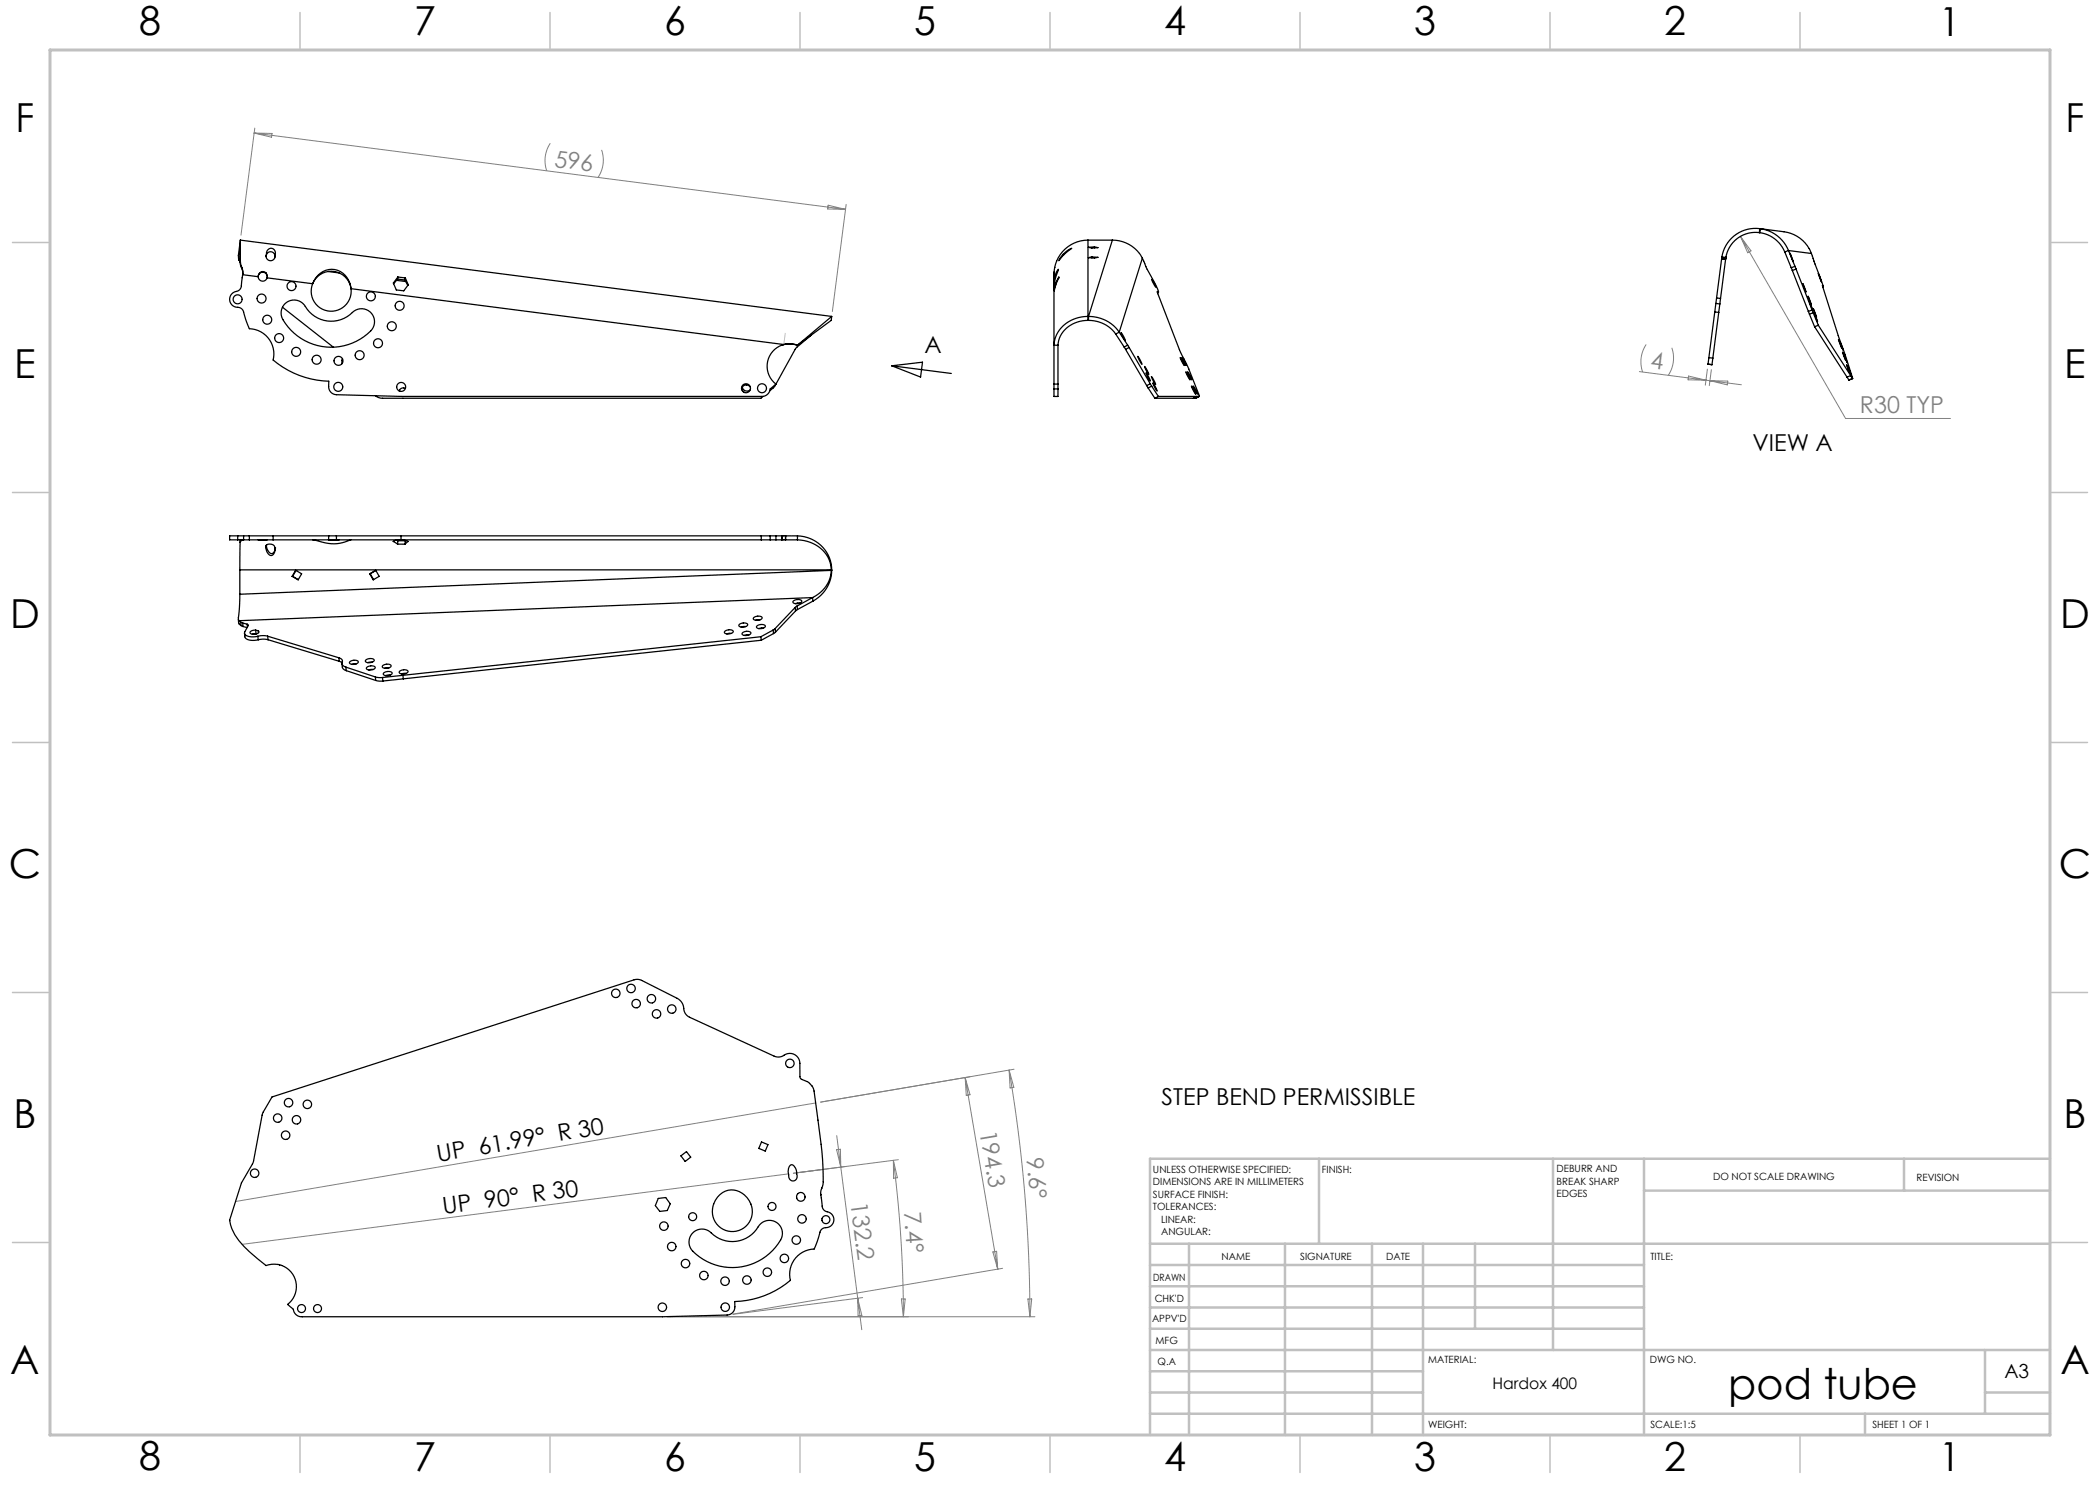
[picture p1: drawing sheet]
<svg xmlns="http://www.w3.org/2000/svg" width="420mm" height="297mm" viewBox="0 0 420 297" stroke-linecap="round" stroke-linejoin="round" font-family="sans-serif">
<g fill="none" stroke="#808080" stroke-width=".2">
<path d="M50.8 26.6l118.3 15.3M50.8 26.6l3.6 .1-.1 .7zM51 25.6l-2.8 21.4M110.1 28.7a6.2 6.2 0 0 0-.8 5.5M120.3 30a6.2 6.2 0 0 1-.7 5.5M165.6 41l3.5 .9-3.6-.1zM169.2 40.9l-2.7 21.4M348.1 47.3l21 36.4h21M348.1 47.3l2.1 2.9-.7 .3zM327.9 74.3l20.4 2.7M329.2 68.9a6.2 6.2 0 0 0-.7 5.5M334.4 69.6a6.2 6.2 0 0 1-.7 5.5"/>
<path d="M337.7 75.2l3.5 .8h-3.6zM341.5 73.8l-.4 3.2M342 76.1l3.6 .1-.1 .8zM342.3 73.9l-.4 3.2M193 215.5l6.5 38.3M193 215.5l1 3.5-.7 .1zM201.8 214l1 3.5-.8 .1zM201.8 214a294.5 294.5 0 0 1 4.2 49.4M202.8 213.8l-38.7 6.6M157.7 234.8l-109.3 14.1M163.1 220.6l-116 19.7M167.3 229.9l.8-.1 .1 3.6z"/>
<path d="M167.3 227.1l4.2 32.5M178.7 232.1a244.4 244.4 0 0 1 2 31.3M178.7 232.1l.8 3.5h-.8zM179.7 231.9l-21 2.7M171.5 259.6l.9 6.3M171.5 259.6l.9 3.5-.8 .1zM172.5 259.5l-25.9 3.4M180.3 259.8h.7l-.3 3.6zM198.6 250.4l.7-.1 .2 3.5zM200.5 253.7l-53.9 9.1M205.6 259.8h.7l-.3 3.6zM133.5 263.4h73.5"/>
</g>
<g fill="none" stroke="#000" stroke-width=".25">
<path d="M47.8 52h.2M47.8 52l.2 .4M48 48.8v3.7M48 48.8l-.3 2.3 .1 .9M48 52.5l.3 1.2M48.1 52.2l.3 1.3M48.1 48v4.2M48.1 48l118.2 15.3M48.1 52.2l-.1 .3M48.1 48l-.1 .8M48.3 53.7h.1M48.3 53.7l.3 1.1"/>
<path d="M48.4 53.5h.1M48.4 53.5l-.1 .2M48.4 53.5l.2 1.3M48.5 54.9l-.2 1.7a1.49 1.49 0 0 1-1.4 1.8 1.66 1.66 0 0 0-.9 2 1.66 1.66 0 0 0 1.9 1.1 1.75 1.75 0 0 1 1 1.7l1 2.5a5.1 5.1 0 0 1 4.7 6.3 18 18 0 0 0 11.2 4.2 2.16 2.16 0 0 0 .6 2.4l.9 .3 12.9 .4h72.1a1.64 1.64 0 0 0 1.7-1.5l1.2-1a4.5 4.5 0 0 1 1.2-7.8M48.5 54.9l3.1 .4M48.5 54.8v.1M48.5 54.8h.1M48.6 54.8h.1M48.6 54.8h-.1M51.6 55.3a.9 .9 0 0 0 .8 .9 .9 .9 0 0 0 1-.6M53.2 54.7l.2 .5M53.2 54.7a.9 .9 0 0 0-1-.2 .9 .9 0 0 0-.6 .7"/>
<path d="M53.2 54.6l.2 .6v.4M53.2 54.6a.91 .91 0 0 0-1.1-.2 .91 .91 0 0 0-.5 .9M53.2 54.6v.1M53.2 51.1v.1M53.3 50.9a.9 .9 0 0 0 .7 1.2 .9 .9 0 0 0 1-1M53.3 50.9a.94 .94 0 0 1 1-1.2 .94 .94 0 0 1 .7 1.4M53.3 50.9l-.1 .5M53.3 50.8a.87 .87 0 0 1 1-.4 .87 .87 0 0 1 .7 .8M53.4 55.6l9.1 1.1M55 51.1l-.1 .5M62.5 56.7a4 4 0 0 1 3.8-2.5 4 4 0 0 1 3.7 2.6M62.5 56.7a4 4 0 0 0 3.2 5.5 4 4 0 0 0 4.5-4.5"/>
<path d="M65.6 54.3l2.2 .3M70 56.8l.2 .9M70 56.7l.2 1M70 56.7a3.9 3.9 0 0 0-3.8-2.8 3.9 3.9 0 0 0-3.7 2.8M70 56.7v.1M70.2 57.7l86.6 11.2M79.3 56.1l1.9 .2M79.5 55.8l-.8 1M79.5 55.8l1.5 .2M79.6 55.4l-.9 1.2 .6 1.4 1.5 .2 .8-1.2-.5-1.4M79.6 55.4l1.5 .2M79.6 55.4l-.1 .4"/>
<path d="M81 56l.6 1.1M81.1 55.6l-.1 .4M210.8 56.7a4.2 4.2 0 0 1 .9-2.8l-.1 .4a8.8 8.8 0 0 0-.8 3.4M210.8 55.3l.1-1-.1 1.3M210.8 57.7v19.1M210.8 56.7v1M210.8 56.7h.1M210.8 54.8h.1M210.8 54.8v1.9M210.9 58h.1M210.9 53.5l-.1 1.3M210.9 53.5h.1"/>
<path d="M211.2 56.6l.6-1.2-.9 2.8v-.2M211.2 56.6l-.3 1.4M211.2 56.6h.1M212.6 50.9l1-.9 .8-.3-1.8 1.4-.9 1zM212.6 50.9l.1 .1M217.6 48a6.8 6.8 0 0 0-6.7 5.5M217.6 48v16.1M217.6 48h4.9M217.7 51.5l.7-.1 1.2 .1-.7 .1zM217.7 49.5l1.2-.1 .7 .1-1.2 .1zM218.4 51.4v.2M218.9 49.4v.2"/>
<path d="M222.5 48a6.7 6.7 0 0 1 6 3.6M222.5 48l-4.8 15.3M228.5 51.6l.8 2 2.1 3.9 .3 .9h-.1M228.5 51.6l-4.7 14.8M230.4 55.9l.8 1.6zM231.6 58.4l-.1-.1 .1 .4 4.3 11.2 1.8 3.7 2.1 5.7M231.6 58.4h-.1M231.7 58.4l-.2 .1M343.3 59.6l.8 .1M343.3 59.6l-.1 1.1M344.1 59.7l-.1 1.1M344.3 51.8l-1 7.8"/>
<path d="M344.3 51.8l.8 .1M344.3 51.8h.1M344.4 51.5l.8 .1M344.4 51.5l-.1 .3M344.4 51.4v.1M345.1 51.9l-1 7.8M345.1 51.9h.1M345.1 51.7v.2M345.2 51.6l-.1 .1M345.2 51.4v.2M345.2 51.3l-.1 .4M351.9 46.5a6 6 0 0 0-6.7 5l-.8-.1"/>
<path d="M351.9 46.5h.1M352 45.7a6.8 6.8 0 0 0-7.6 5.7M352 45.7l4.8 .7a6.8 6.8 0 0 1 5.5 4.3M352 45.7l-.1 .8M352 46.5a6.3 6.3 0 0 1 5 3.9M352 46.5l.1-.8a7.1 7.1 0 0 1 5.6 4.4M357 50.4l1.2 3.1M357.7 50.1l-.7 .3M357.7 50.1l4.6 .6M357.7 50.1l1.3 3.2M358 50.7l.6 1.6zM358.2 53.5l.3 .6"/>
<path d="M358.5 54.1l3.2 8.2M359 53.3l.2 .5M359 53.3l-.8 .2M359.2 53.8l3.2 8.2M359.2 53.8l-.7 .3M360.6 56.7l.6 1.7zM361.6 59.3l.7 1.6zM362.3 50.7l2.4 6.7-.1-.2M363.7 54.7l.6 1.7zM364.6 57.2l-.1-.2 6 18.7-6.8-10.6M364.6 57.2l-.1 .1M364.7 57.4l-.1 .1"/>
<path d="M56.5 61.4l10.2 8M57 60.7a2.73 2.73 0 0 1 4.4 1.2 6.1 6.1 0 0 0 9.4 .3 2.65 2.65 0 0 1 3.8 .9 2.65 2.65 0 0 1-1.1 3.7 11.1 11.1 0 0 1-17.2-3.7v-1.3zM68.4 72.1v.6M68.5 71.9l-.1 .2M68.5 71.9l-.1 .3M68.5 71.7l-.1 .4M75.1 79.1l.6 .4 .8 .2h75.7l.4-.4M79.9 78l.1 .2M81.1 77.7h-.9l-.4 .5M148.5 77.4a.94 .94 0 0 0 1.5 .6M150.1 77.4a.84 .84 0 0 0-1.4-.3 .84 .84 0 0 0 .3 1.4M157.1 68.8h.1"/>
<path d="M157.1 68.8l-.7 .2M157.1 68.8h1l1.4 .3M157.1 68.8a4.5 4.5 0 0 1 2.4 .2M159.5 69v.1M162.3 67l-3.1 2.7-4.2 7.5-1 1M166.3 63.3l-6.8 5.7M166.3 63.3l-.1 .8-6.7 5M178.4 73.2l11.9 1.5M178.4 73.2l6.1-.8-.4 3zM210.8 77.8v1.5h.8v-1.5M210.8 76.8v1M210.8 76.8h.8"/>
<path d="M210.8 77.8h.8M210.8 68.8v.1M210.8 68.8v.2M211.6 69v7.8M211.6 76.8v1M217.6 64.1a5.7 5.7 0 0 0-6 5l-.8-.1M217.6 64.1h.1M217.7 63.3a6.5 6.5 0 0 0-6.9 5.7M217.7 64.1a6.6 6.6 0 0 1 5.4 2.7M217.7 63.3a7.3 7.3 0 0 1 6.1 3.1M217.7 63.3v.8M223.1 66.8l1.7 2.6"/>
<path d="M223.8 66.4l-.7 .4M223.8 66.4l1.7 2.6M224.2 66.6l.9 1.6zM224.8 69.4l.3 .5M225.1 69.9l4.2 7.2M225.5 69l.3 .5M225.5 69l-.7 .4M225.8 69.5l4.2 7.3M225.8 69.5l-.7 .4M227.6 71.3l.8 1.6zM228.9 73.3l.9 1.6zM229.2 74.6l.9 1.6z"/>
<path d="M229.3 77.1l.3 .5M229.6 77.6l1.4 2.1M230 76.8l.3 .4M230 76.8l-.7 .3M230.3 75.3l.8 1.6zM230.3 77.2l1.4 2.1M230.3 77.2l-.7 .4M230.6 76.6l.8 1.6zM231 79.7h8.1M231.7 79.3h8.1M231.7 79.3l-.7 .4M236 71.5l.9 1.6z"/>
<path d="M236.4 71.5l.8 1.6zM237.2 74.4l.8 1.6zM237.5 74.3l.8 1.6zM238.3 77.2l.8 1.6zM238.6 77.2l.9 1.6zM239.1 79.7h.1M239.4 79.3l-.7 .4M239.8 79.3l-.7 .4M341.8 71.5l.8 .1M343 62.4l-1.4 10.4 .8 .1 1.3-10.4M343 62.4l.7 .1M343.2 60.7l-.2 1.7"/>
<path d="M343.2 60.7l.8 .1M344 60.8l-.3 1.7M361.7 62.3l.2 .5M361.8 60.1l.7 1.7zM361.9 62.8l1 2.5M362.4 62l.2 .6M362.4 62l-.7 .3M362.6 62.6l1.1 2.5M362.6 62.6l-.7 .2M362.7 61.8l.6 1.7zM362.9 62.7l.6 1.6zM362.9 65.3l6.9 10.7"/>
<path d="M363.7 65.1l-.8 .2M367.7 67.9l.6 1.7zM368 68.3l.6 1.7zM368.5 70.4l.6 1.7zM368.8 70.8l.6 1.7zM369.3 72.9l.6 1.7zM369.6 73.4l.6 1.6zM369.8 76h.1M370.1 75.1l-.7 .3M370.5 75.7l-.7 .3M47.5 107.2h1.2M47.5 108h1.2"/>
<path d="M47.5 107.2h-1.6v.8h1.6M47.5 107.2v.8M48 118.8l-.3 4.8 .1 .5M48 114h118.3M48 114v4.8M48 108.4v5.6M48.1 108l-.1 .4M48.3 108.1l-.3 .3M48.3 108.1h.1M48.3 108v.1M48.5 108h.1M48.6 108l-.3 .1"/>
<path d="M48.7 107.2h1.2M48.7 108h1.2M48.7 107.2v.8M49.9 107.2h4.7M49.9 108h4.7M49.9 107.2v.8M51.6 108h.1M51.6 108h1.8M53.2 109.6a1.27 1.27 0 0 0 1.2 1.5 1.15 1.15 0 0 0 .5-1.5M53.2 109.6l-.1-.3a.95 .95 0 0 1 1-.5 .95 .95 0 0 1 .8 .8M53.2 109.6l.1-.6a1.35 1.35 0 0 0 1.2 1.7l.5-.7M54.6 107.2h11.2"/>
<path d="M54.6 108h11.2M54.6 107.2v.8M54.9 109.6h.1M58.4 115.3h.1M58.5 115.3l1.2 .6M59.1 114.1l1.2 .7-.7 1.2-1.2-.7zM59.2 114.1l-.7 1.2M62.5 108l.6 .1a8.5 8.5 0 0 0 6.9-.1M65.7 108h2.2M65.7 107.2h1.6M65.7 108h1.6M65.7 107.2v.8"/>
<path d="M67.3 107.2v.8M67.3 107.2h85M67.3 108h85M70 108h.1M70.2 108h-.2M73.9 114.8l1.2-.7 .7 1.2-1.2 .7zM73.9 114.8h.1M74 114.8l.7 1.1M75.2 114.1l-1.2 .7M79.4 108l.2 .1M79.5 108.8l-.9-.5 .6-.3a3.9 3.9 0 0 1 2.4 .3l-.6 .5M79.5 108.8h1.5"/>
<path d="M79.6 108.1l1.5 .1M79.6 108.1l-.1 .7M80.2 107.2v.8M81.1 108.2l-.1 .6M81.1 108.1v.1M152.3 107.2h1.7M152.3 108h1.7M152.3 107.2v.8M154 107.2v.8M154 107.2h1.2M154 108h1.2M155.2 107.2h1.2"/>
<path d="M155.2 108h1.2M155.2 107.2v.8M156.4 107.2h.7M156.4 108h.7M156.4 107.2v.8M157.1 108h.1M157.1 107.2h2.4M157.1 107.2v.8M157.1 108h2.4M159.5 108a6.5 6.5 0 0 1 6.7 6.1M159.5 107.2a6.9 6.9 0 0 1 6.8 6.8M159.5 107.2v.8"/>
<path d="M162.5 119.5l-3.1 1.7M162.5 119.5l-114.7 4.6M162.5 119.5l.1 .7M166.2 114.1a6.3 6.3 0 0 1-3.7 5.4M166.2 114.1l-118.2 4.7M166.2 114.1h.1M166.3 114.1a7.1 7.1 0 0 1-3.7 6.1M166.3 114v.1M47.7 123.8v.8M47.7 124.5l.2 .3 .3 .3M47.8 124.1l.3 .3M48.1 124.4l.4 .2"/>
<path d="M48.1 124.4l.1 .7M48.2 125.1l.4 .2M48.5 124.6l.9 .2M48.5 124.6l.1 .7M48.6 125.3l.8 .2M48.9 126.7a1.26 1.26 0 0 0 1.6 1.4l1.1-.1M49.4 124.8l.3 .3-.7 1.3a.7 .7 0 0 0 .7 .9l1.1 .1 .8-.1M49.4 124.8l.1 .6M51.1 126l-.7 .1-.4 .4a1.12 1.12 0 0 0 1.8-.1l-.1-.2M51.1 126l.6 .2M51.1 126l.1 .7M51.2 126.7l-.7 .1"/>
<path d="M51.2 126.7l.1 .1M51.6 127.3v.7M51.7 126.2v.3M53.5 127.2l-.9-.1-1 .2M53.5 127.2l14.3 4.4M53.5 127.2l.1 .7M53.6 127.9l-.9-.1-1.1 .2M53.6 127.9l14.3 4.4M67.8 131.6a.75 .75 0 0 1 .6 1.1l.2 .4 .6 .3M67.8 131.6l.1 .7M67.9 132.3l.5 .3M68.4 132.7l.2 1 .7 .4"/>
<path d="M69.2 133.4l5.9 2M69.2 133.4l.1 .7M69.3 134.1l5.8 2M70 132.4a1.36 1.36 0 0 1 1.7-.1 1.15 1.15 0 0 1-1.8 .3zM71.3 132.8l-1 .1M73.1 132a1.36 1.36 0 0 1 1.7 0 1.15 1.15 0 0 1-1.7 .3zM73.3 133.5a1.36 1.36 0 0 1 1.7 0 1.15 1.15 0 0 1-1.7 .2zM74.5 132.4l-1 .1M74.7 133.9l-1 .1M75.1 135.4l1.4 .1M75.1 135.4v.7M75.1 136.1l1.5 .1"/>
<path d="M76.5 135.5l.1 .7M76.5 133.1a1.36 1.36 0 0 1 1.7 0 1.15 1.15 0 0 1-1.7 .3zM76.7 134.6a1.36 1.36 0 0 1 1.7 0 1.15 1.15 0 0 1-1.7 .2zM77.8 133.6l-.9 .1M78 135l-.9 .1M79.9 134.3a1.36 1.36 0 0 1 1.7-.1 1.15 1.15 0 0 1-1.8 .3zM80.6 135.1l.1 .7M80.6 135.1l-4.1 .4M80.7 135.8l-4.1 .4M81.2 134.7l-.9 .1M144.9 126.3a1.36 1.36 0 0 1 1.8-.1 1.15 1.15 0 0 1-1.8 .3zM146.3 126.7l-1 .1"/>
<path d="M147.8 124.9a1.36 1.36 0 0 1 1.7 0 1.15 1.15 0 0 1-1.7 .2zM148.5 126.6a1.36 1.36 0 0 1 1.7-.1 1.15 1.15 0 0 1-1.8 .3zM149.2 125.3l-1 .1M149.8 127l-.9 .1M150.7 123.5a1.36 1.36 0 0 1 1.7 0 1.15 1.15 0 0 1-1.7 .3zM151.4 125.2a1.36 1.36 0 0 1 1.7 0 1.15 1.15 0 0 1-1.8 .3zM152 124l-.9 .1M152.2 127.3l-71.6 7.8M152.2 127.3l.1 .8M152.3 128.1l-71.6 7.7M152.7 125.6l-.9 .1M154.6 126l-2.4 1.3"/>
<path d="M154.6 126l.1 .7M154.7 126.7l-2.4 1.4M155 125.7l-.4 .3M155 125.7l.1 .7M155.1 126.4l-.4 .3M158.7 120.2a1.36 1.36 0 0 1 1.7 0 1.15 1.15 0 0 1-1.8 .3zM159 121.5l-4 4.2M159 121.5l.1 .7M159.1 122.2l-4 4.2M159.4 121.2l-.4 .3M159.4 121.2l.1 .7M159.5 121.9l-.4 .3"/>
<path d="M160 120.6l-1 .1M162.6 120.2l-3.1 1.7M131.7 239.7l1.4-.2 .9 1.3-.5 1.3-1.5 .2-.9-1.2zM136.2 231.2l1.1-.9 .8 1.1-1.1 .9zM144 238.9a3.9 3.9 0 0 1 6.2 1.9 4 4 0 0 1-4.2 5.5 4 4 0 0 1-2.9-6.2zM152.3 228.4l1.3 .5-.5 1.3-1.3-.5zM158 233.1l.4-.2a1.83 1.83 0 0 1 .9 1.9 .91 .91 0 0 1-.6 1.4 .91 .91 0 0 1-1-1.2 1.98 1.98 0 0 1 .3-1.9zM164.3 237.6a4.9 4.9 0 0 0 .1 2.8v.2a1.49 1.49 0 0 0 1.4 1.8 1.66 1.66 0 0 1 .9 2.1 1.66 1.66 0 0 1-1.9 1.1 1.75 1.75 0 0 0-1 1.7l-1 2.5a5.1 5.1 0 0 0-4.7 6.3 18 18 0 0 1-11.2 4.2 2.16 2.16 0 0 1-.6 2.4l-.9 .3-12.9 .4h-72a1.64 1.64 0 0 1-1.8-1.5l-1.2-1a4.5 4.5 0 0 0-1.2-7.8M164.4 237.6a4.7 4.7 0 0 0 .2-2.8l-.2-4.5-1.6-12.1a2.7 2.7 0 0 0-1.1-1.7l-1.4-.7-.3-.2v-2.9a2.03 2.03 0 0 0-1.2-1.9 2.03 2.03 0 0 0-2.2 .4l-1 .2-.8-.2-16.9-7.8a2.44 2.44 0 0 1-1.3-2.3l-.2-.6-.7-.7-7.4-3.7a2 2 0 0 0-1.5-.1l-72.4 23.4-1.9 3.4-1.8 9.6-2.4 4.2-2.4 7.4a8.6 8.6 0 0 0 2.9 5.3l4.4 3.8a4.8 4.8 0 0 1 2.4-.2M164.4 237.6h-.1M55.6 252.9l.7 .2M55.6 252.9h.1"/>
<path d="M56.3 253.1h.1M138.7 246.4a2.78 2.78 0 0 1 4 .6 6.1 6.1 0 0 0 9.2-2 2.65 2.65 0 0 1 3.9-.1 2.65 2.65 0 0 1-.2 3.8 11.1 11.1 0 0 1-17.5 .9 2.6 2.6 0 0 1 .6-3.2z"/>
<circle cx="47.5" cy="59.9" r=".9"/>
<circle cx="52.3" cy="59.7" r=".9"/>
<circle cx="58.3" cy="57.2" r=".9"/>
<circle cx="74.2" cy="59.3" r=".9"/>
<circle cx="53.4" cy="63.9" r=".9"/>
<circle cx="55.8" cy="67.6" r=".9"/>
<circle cx="59.2" cy="70.4" r=".9"/>
<circle cx="63.3" cy="71.9" r=".9"/>
<circle cx="67.7" cy="77.4" r=".9"/>
<circle cx="67.7" cy="72.2" r=".9"/>
<circle cx="71.9" cy="71" r=".9"/>
<circle cx="75.6" cy="68.7" r=".9"/>
<circle cx="78.4" cy="65.2" r=".9"/>
<circle cx="79.9" cy="61.2" r=".9"/>
<circle cx="80.2" cy="77.4" r=".9"/>
<circle cx="149.2" cy="77.6" r=".9"/>
<circle cx="152.4" cy="77.6" r=".9"/>
<circle cx="123.2" cy="198.7" r=".85"/>
<circle cx="126.2" cy="197.7" r=".85"/>
<circle cx="130.3" cy="199.8" r=".85"/>
<circle cx="127.2" cy="200.7" r=".85"/>
<circle cx="131.3" cy="202.8" r=".85"/>
<circle cx="134.4" cy="201.8" r=".85"/>
<circle cx="158" cy="212.7" r=".85"/>
<circle cx="50.9" cy="234.6" r=".85"/>
<circle cx="55.5" cy="223.6" r=".85"/>
<circle cx="57.1" cy="227" r=".85"/>
<circle cx="57.7" cy="220.5" r=".85"/>
<circle cx="59.3" cy="224" r=".85"/>
<circle cx="61.5" cy="220.9" r=".85"/>
<circle cx="160.1" cy="239.4" r=".87"/>
<circle cx="132.8" cy="245.2" r=".85"/>
<circle cx="134.3" cy="249.3" r=".85"/>
<circle cx="137.1" cy="252.7" r=".85"/>
<circle cx="138.5" cy="243.3" r=".8"/>
<circle cx="140.8" cy="255.1" r=".85"/>
<circle cx="145" cy="256.2" r=".85"/>
<circle cx="149.4" cy="256" r=".85"/>
<circle cx="153.5" cy="254.4" r=".85"/>
<circle cx="154.4" cy="241.3" r=".8"/>
<circle cx="156.9" cy="251.7" r=".85"/>
<circle cx="159.3" cy="248" r=".85"/>
<circle cx="160.4" cy="243.8" r=".85"/>
<circle cx="165.2" cy="243.9" r=".8"/>
<circle cx="60.3" cy="261.7" r=".8"/>
<circle cx="63.5" cy="261.7" r=".8"/>
<circle cx="132.5" cy="261.5" r=".85"/>
<circle cx="145.1" cy="261.4" r=".85"/>
</g>
<path d="M157.1 66.7l-.3 2.2M410 231.8v55.2h-187.2" fill="none" stroke="#c0c0c0" stroke-width=".2"/>
<g fill="none" stroke="#c0c0c0" stroke-width=".5">
<path d="M263.8 231.8v17M310.6 231.8v38.2M328.8 231.8v55.2M328.8 238.1h81.2M380.8 231.8v6.3M410 231.8h-180v55.2M230 248.8h180M230 257.3h98.8M230 253h98.8M237.8 248.8v38.2M257 248.8v38.2M274.4 248.8v38.2"/>
<path d="M284.6 248.8v38.2M295 248.8v17M230 265.8h98.8M230 261.5h98.8M230 278.5h54.6M230 274.3h54.6M230 270h180M397 278.5h13M397 270v12.8M230 282.8h180M373 282.8v4.2"/>
</g>
<g fill="none" stroke="#c0c0c0" stroke-width=".3">
<path d="M60 2.5v7.5M110 2.5v7.5M160 2.5v7.5M210 2.5v7.5M260 2.5v7.5M310 2.5v7.5M360 2.5v7.5M2.5 48.5h7.5M410 48.5h7.5M2.5 98.5h7.5M410 98.5h7.5M2.5 148.5h7.5"/>
<path d="M410 148.5h7.5M2.5 198.5h7.5M410 198.5h7.5M2.5 248.5h7.5M410 248.5h7.5M60 287v7.5M110 287v7.5M160 287v7.5M210 287v7.5M260 287v7.5M310 287v7.5M360 287v7.5"/>
</g>
<path d="M10 10h400v277h-400z" fill="none" stroke="#c0c0c0" stroke-width=".6"/>
<text font-size="8.5" x="345.7" y="279.7">pod tube</text>
<g font-size="8">
<text x="27.8" y="7">8</text>
<text x="82.8" y="7.1">7</text>
<text x="132.8" y="7.1">6</text>
<text x="182.8" y="7.1">5</text>
<text x="232.8" y="7.1">4</text>
<text x="282.8" y="7.1">3</text>
<text x="332.8" y="7.1">2</text>
<text x="387.8" y="7.1">1</text>
<text x="3.1" y="26.3">F</text>
<text x="413.1" y="26.3">F</text>
<text x="2.9" y="75.6">E</text>
<text x="412.9" y="75.6">E</text>
<text x="2" y="125.6">D</text>
<text x="412" y="125.6">D</text>
<text x="1.8" y="175.6">C</text>
<text x="411.8" y="175.6">C</text>
<text x="2.7" y="225.6">B</text>
<text x="412.7" y="225.6">B</text>
<text x="2.1" y="274.9">A</text>
<text x="412.1" y="274.8">A</text>
<text x="27.8" y="294">8</text>
<text x="82.8" y="294.1">7</text>
<text x="132.8" y="294.1">6</text>
<text x="182.8" y="294.1">5</text>
<text x="232.8" y="294.1">4</text>
<text x="282.8" y="294.1">3</text>
<text x="332.8" y="294.1">2</text>
<text x="387.8" y="294.1">1</text>
</g>
<g font-size="4.7" fill="#808080">
<text x="110.8" y="33.3" transform="rotate(7 110.8 33.3)">596</text>
<text x="329.9" y="73.6" transform="rotate(7 329.9 73.6)">4</text>
<text x="372" y="82.7">R30 TYP</text>
<text x="195.9" y="226.3" transform="rotate(80 195.9 226.3)">194.3</text>
<text x="205.3" y="231.6" transform="rotate(85 205.3 231.6)">9.6°</text>
<text x="170.1" y="240.6" transform="rotate(83 170.1 240.6)">132.2</text>
<text x="180.8" y="242.3" transform="rotate(86 180.8 242.3)">7.4°</text>
</g>
<g font-size="4.7">
<text x="184.9" y="70.6">A</text>
<text x="350.5" y="90.2">VIEW A</text>
<text x="232.3" y="221">STEP BEND PERMISSIBLE</text>
<text x="87.7" y="232.4" transform="rotate(-10 87.7 232.4)">UP 61.99° R 30</text>
<text x="88.7" y="242.7" transform="rotate(-7 88.7 242.7)">UP 90° R 30</text>
</g>
<text font-size="3.9" x="400.9" y="275.5">A3</text>
<text font-size="3.2" x="298.5" y="277.9">Hardox 400</text>
<g font-size="2">
<text x="230.6" y="234.6">UNLESS OTHERWISE SPECIFIED:</text>
<text x="230.6" y="237.1">DIMENSIONS ARE IN MILLIMETERS</text>
<text x="230.6" y="239.6">SURFACE FINISH:</text>
<text x="264.4" y="234.6">FINISH:</text>
<text x="311.3" y="234.5">DEBURR AND</text>
<text x="311.3" y="237">BREAK SHARP</text>
<text x="311.3" y="239.5">EDGES</text>
<text x="342.6" y="236">DO NOT SCALE DRAWING</text>
<text x="383.3" y="236.2">REVISION</text>
<text x="230.6" y="242.1">TOLERANCES:</text>
<text x="232.2" y="244.6">LINEAR:</text>
<text x="232.2" y="247.1">ANGULAR:</text>
<text x="244.3" y="252">NAME</text>
<text x="260" y="251.9">SIGNATURE</text>
<text x="277.2" y="251.9">DATE</text>
<text x="330.1" y="251.9">TITLE:</text>
<text x="230.6" y="256.1">DRAWN</text>
<text x="230.9" y="260.3">CHK'D</text>
<text x="230.4" y="264.4">APPV'D</text>
<text x="231.1" y="268.8">MFG</text>
<text x="231.5" y="273">Q.A</text>
<text x="285.6" y="272.5">MATERIAL:</text>
<text x="330" y="272.5">DWG NO.</text>
<text x="285.6" y="285.5">WEIGHT:</text>
<text x="330.1" y="285.6">SCALE:1:5</text>
<text x="374.5" y="285.6">SHEET 1 OF 1</text>
</g>
</svg>
